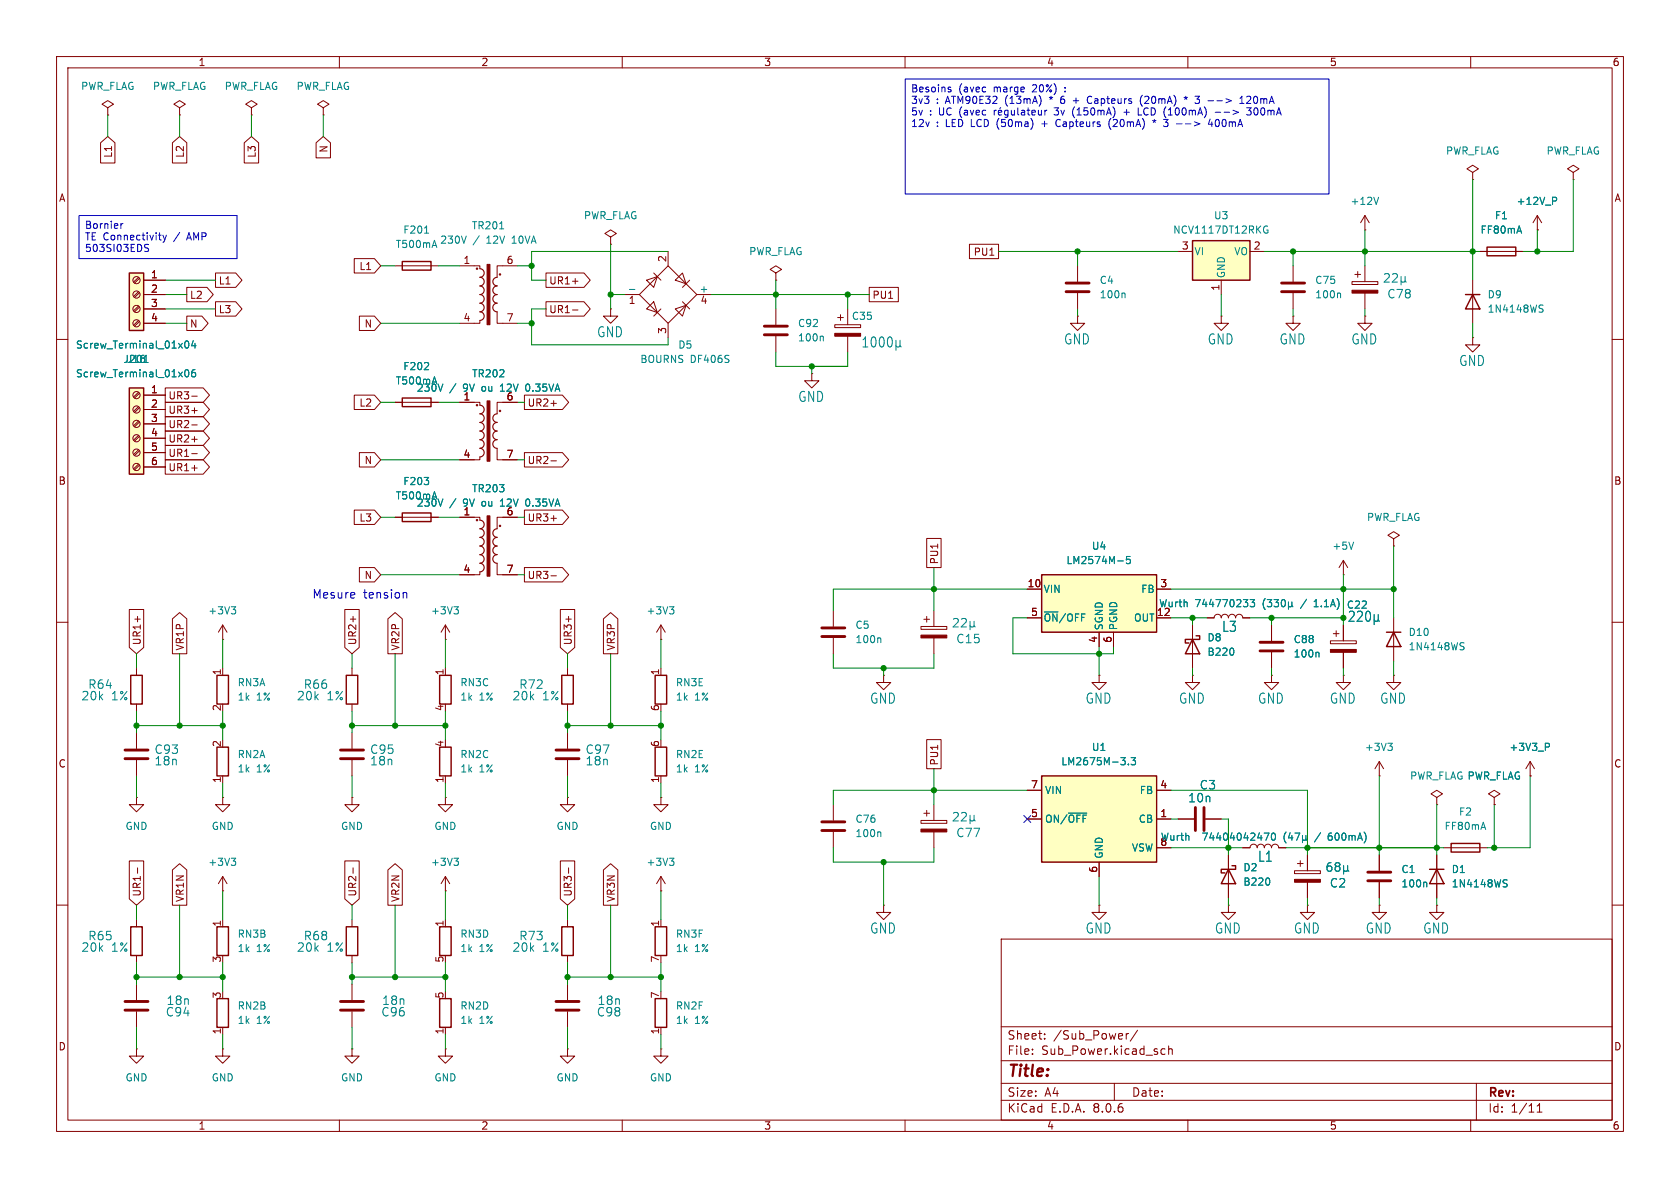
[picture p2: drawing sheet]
<svg xmlns="http://www.w3.org/2000/svg" width="297mm" height="210mm" viewBox="0 0 297 210" stroke-linecap="round" stroke-linejoin="round" font-family="sans-serif">
<g fill="none" stroke="#840000" stroke-width=".18">
<path d="M10 10h277v190h-277zM12 12h273v186h-273zM19 19.1l1.1-.7-1.1-.6-1 .6 1 .7v1.2M31.7 19.1l1.1-.7-1.1-.6-1 .6 1 .7v1.2M60 10v2M110 10v2M160 10v2M210 10v2M260 10v2M19 20.3h.1M31.7 20.3h.1M10 60h2"/>
<path d="M285 60h2M81.3 91.4h3.5v.5M87.9 99.6v2h3.5M91.4 91.4h-3.5v2.1M237.5 99.1l-.8 1.2M237.5 99.1v2.5M237.5 99.1l.8 1.2M246.4 95.3l-1-.7 1-.6 1 .6-1 .7v1.2M246.4 96.5h.1M10 110h2M78.7 113h.1M78.7 110.5l-.7 1.3"/>
<path d="M78.7 110.5v2.5M78.7 118.1v1.3M78.7 110.5l.8 1.3M84.8 101.1v.5h-3.5M116.8 113h.1M116.8 110.5l-.7 1.3M116.8 110.5v2.5M116.8 118.1v1.3M116.8 110.5l.8 1.3M210.8 110.5v7.6M224.8 110.5v2.8M224.8 115.3v2.8"/>
<path d="M237.5 101.6h.1M285 110h2M62.2 129.5v2.8M62.2 134.4v2.8M100.3 129.5v2.8M100.3 134.4v2.8M116.8 137.2v1.2M10 160h2M62.2 141v1.2h1.3l-1.3 1.3-1.2-1.3h1.2M62.2 141h.1M116.8 141v1.2h1.3l-1.3 1.3-1.2-1.3h1.2M116.8 141h.1"/>
<path d="M228.9 153.9h4.5v.5h-4.5zM229.4 152.7h1M229.9 152.1v1.1M231.1 151.1v2.8M231.1 156v2.8M243.8 151.1v2.8M243.8 156v2.8M255.3 149.9h7.6M285 160h2M177 166h108v32h-108zM243.8 160v1.3h1.3l-1.3 1.3-1.2-1.3h1.2M243.8 160h.1"/>
<path d="M254 160v1.3h1.3l-1.3 1.3-1.3-1.3h1.3M254 160h.1M60 198v2M110 198v2M160 198v2M177 194.5h108M177 191.5h108M177 187.5h108M177 181.5h108M182.5 186.3v.1M182.5 185.5v.1M184.7 183.6v.1"/>
<path d="M184.7 182.8v.1M197 191.5v3M199.1 182.7v1M199.5 182.7l-.3 .1-.1 .2M201.1 182.1l-1.3 2M205.3 186.3l.2 .1 .5-.1M206 185.5l-.5-.1-.2 .1M206.6 185.5l.2-.1 .4 .1v.9M206.6 184.9v1.5M210 198v2M260 198v2M261 191.5v6.5"/>
<path d="M271.7 196.6h.9M271.7 195.5l.5-.4v1.5"/>
<circle cx="84.3" cy="91.9" r=".13"/>
<circle cx="88.4" cy="93" r=".13"/>
</g>
<g fill="none" stroke="#008484" stroke-width=".18">
<path d="M88.5 89.5h.7M88.6 88.5l-.1 .1M93.1 88.3l-.2 .4 .2 .7M239.3 95.8l-.4 1.3M80.3 107.3h.7l-.4 .4M80.8 107.7l.2 .3v.3l-.2 .2M118.4 107.3h.7l-.4 .4M118.9 107.7l.2 .3v.3l-.2 .2M218 114.7l.1 .3-.1 .7M233 115.3l.2 .2v.6M235.3 152.5a.59 .59 0 0 0-.7 .7v.5l.1 .2 .5 .1 .2-.1 .1-.5-.2-.2-.4-.1-.3 .3M236.3 153.2l-.3-.3 .3-.4h.3l.3 .3-.3 .4"/>
<path d="M236.3 153.2l-.3 .2v.3l.3 .3h.3l.3-.3v-.3l-.3-.2M236.3 153.2h.3M237.5 153.8l.2 .2h.3l.2-.2M237.5 153v1.5M238.2 153.8l.3 .2M238.2 153v.8M252.1 155.9l.1 .2v.7"/>
</g>
<path d="M77.7 119.4h2.1v5.1h-2.1zM115.8 119.4h2.1v5.1h-2.1zM210.8 113l1.3 2.6h-2.6zM211.5 112.4h.6v.6h-2.6v.7h.7M115.8 132.1h2.1v5.1h-2.1zM256.5 149.1h5.1v1.5h-5.1z" fill="none" stroke="#840000" stroke-width=".25"/>
<path d="M84.8 98.1a.76 .76 0 0 1 .8 .7 .76 .76 0 0 1-.8 .8 .76 .76 0 0 1 .8 .7 .76 .76 0 0 1-.8 .8M84.8 91.9a.76 .76 0 0 1 .8 .8 .76 .76 0 0 1-.8 .8 .77 .77 0 0 1 .8 .7 .77 .77 0 0 1-.8 .8 .76 .76 0 0 1 .8 .8 .76 .76 0 0 1-.8 .7 .76 .76 0 0 1 .8 .8 .76 .76 0 0 1-.8 .7M87.9 93.5a.76 .76 0 0 0-.8 .7 .76 .76 0 0 0 .8 .8 .76 .76 0 0 0-.8 .8 .76 .76 0 0 0 .8 .7 .76 .76 0 0 0-.8 .8 .76 .76 0 0 0 .8 .7 .77 .77 0 0 0-.8 .8 .77 .77 0 0 0 .8 .8" fill="none" stroke="#840000" stroke-width=".2"/>
<g fill="#840000" stroke="#840000" stroke-width=".18">
<path d="M86.1 91.2h.5v10.7h-.5z"/>
<path d="M228.9 155.4h4.5v.6h-4.5z"/>
</g>
<path d="M222.8 115.1h4M222.8 113.5h4M60.2 134.1h4.1M60.2 132.6h4.1M98.3 134.1h4.1M98.3 132.6h4.1M241.8 155.7h4.1M241.8 154.2h4.1" fill="none" stroke="#840000" stroke-width=".51"/>
<path d="M22.9 68.6h2.5v15.2h-2.5z" fill="#ffffc2"/>
<g fill="none" stroke="#840000" stroke-width=".25">
<path d="M71.1 46.2h5.1v1.6h-5.1zM22.9 68.6h2.5v15.2h-2.5zM71.1 70.4h5.1v1.5h-5.1zM23.1 119.4h2v5.1h-2zM38.4 119.4h2v5.1h-2zM99.3 119.4h2v5.1h-2zM38.4 132.1h2v5.1h-2zM77.7 132.1h2.1v5.1h-2.1zM252.7 153.7h2.6M254 153.7l1.3 2.5h-2.6zM23.1 163.8h2v5.1h-2zM38.4 176.5h2v5.1h-2z"/>
<path d="M38.4 163.8h2v5.1h-2zM61.2 163.8h2v5.1h-2z"/>
</g>
<g fill="none" stroke="#840000" stroke-width=".18">
<path d="M44.4 19.1l1.1-.7-1.1-.6-1 .6 1 .7v1.2M57.1 19.1l1.1-.7-1.1-.6-1 .6 1 .7v1.2M44.4 20.3h.1M57.1 20.3h.1M241.3 38.1l-.8 1.3M241.3 38.1v2.5M241.3 38.1l.8 1.3M69.8 47h7.7M81.3 47h3.5v.5M84.8 56.6v.6h-3.5M87.9 55.1v2.1h3.5M91.4 47h-3.5v2"/>
<path d="M107.9 41.9l1.1-.6-1.1-.7-1 .7 1 .6v1.3M107.9 43.2h.1M107.9 54.6v1.3h1.3l-1.3 1.3-1.2-1.3h1.2M107.9 54.6h.1M110.5 52.1h2.5M114.3 49.5l1.9-.6-.6 1.9zM114.3 54.6l1.3-1.3 .6 1.9zM115.6 48.3l1.2 1.2M116.8 54.6l-1.2 1.3M118.1 47l5.1 5.1-5.1 5.1-5.1-5.1zM118.1 44.5v2.5M118.1 57.2v2.5"/>
<path d="M119.4 49.5l1.2-1.2 .7 1.9zM119.4 54.6l1.9-.6-.7 1.9zM120.6 53.3l1.3 1.3M121.9 49.5l-1.3 1.3M123.2 52.1h2.5M137.2 48.3l1-.7-1-.6-1.1 .6 1.1 .7v1.2M137.2 49.5h.1M137.2 54.6v2.8M137.2 59.4v2.8M190.5 47v2.8M190.5 51.8v2.8M228.6 55.9v1.3h1.3l-1.3 1.2-1.3-1.2h1.3"/>
<path d="M228.6 55.9h.1M228.6 47v2.8M228.6 51.8v2.8M239 49.8h4.6v.5h-4.6zM239.5 48.5h1M240 48v1M241.3 55.9v1.3h1.3l-1.3 1.2-1.3-1.2h1.3M241.3 55.9h.1M241.3 40.6h.1M241.3 47v2.8M241.3 51.8v2.8M260.3 59.7v1.3h1.3l-1.3 1.2-1.2-1.2h1.2"/>
<path d="M260.3 59.7h.1M24.5 79.5l-.9 .8M24.5 77l-.9 .8M24.5 74.4l-.9 .9M24.5 71.9l-.9 .8M24.5 69.3l-.9 .9M24.7 79.7l-.9 .8M24.7 77.1l-.9 .9M24.7 74.6l-.9 .8M24.7 72.1l-.9 .8M24.7 69.5l-.9 .9M25.4 69.9h3.8"/>
<path d="M25.4 72.4h3.8M25.4 74.9h3.8M25.4 77.5h3.8M69.8 71.1h7.7M81.3 71.1h3.5v.5M87.9 79.2v2.1h3.5M91.4 71.1h-3.5v2.1M24.5 82l-.9 .9M24.7 82.2l-.9 .9M25.4 80h3.8M25.4 82.6h3.8M84.8 80.8v.5h-3.5"/>
<path d="M24.1 118.1v1.3M39.4 113h.1M39.4 110.5v2.5M39.4 118.1v1.3M39.4 110.5l-.8 1.3M39.4 110.5l.7 1.3M100.3 118.1v1.3M24.1 124.5v1.2M24.1 129.5v2.8M24.1 134.4v2.8M39.4 137.2v1.2M78.7 137.2v1.2"/>
<path d="M100.3 124.5v1.2M243.8 137.2h.1M243.8 134.6l-.7 1.3M243.8 134.6v2.6M243.8 134.6l.8 1.3M270.5 137.2h.1M270.5 134.6l-.8 1.3M270.5 134.6v2.6M270.5 134.6l.8 1.3M24.1 141v1.2h1.3l-1.3 1.3-1.2-1.3h1.2M24.1 141h.1M39.4 141v1.2h1.2l-1.2 1.3-1.3-1.3h1.3"/>
<path d="M39.4 141h.1M39.4 157.5h.1M39.4 154.9v2.6M39.4 154.9l-.8 1.3M39.4 154.9l.7 1.3M78.7 141v1.2h1.3l-1.3 1.3-1.2-1.3h1.2M78.7 141h.1M100.3 141v1.2h1.3l-1.3 1.3-1.2-1.3h1.2M100.3 141h.1M208.3 144.8h2.8M213.1 144.8h2.8M219.7 149.9h1.3a.64 .64 0 0 1 .6-.7 .64 .64 0 0 1 .6 .7 .64 .64 0 0 1 .7-.7 .64 .64 0 0 1 .6 .7 .64 .64 0 0 1 .7-.7 .64 .64 0 0 1 .6 .7 .64 .64 0 0 1 .6-.7 .64 .64 0 0 1 .7 .7h1.2"/>
<path d="M254 141l-1-.7 1-.6 1 .6-1 .7v1.2M254 142.2h.1M254 151.1v7.7M264.2 141l1-.7-1-.6-1.1 .6 1.1 .7v1.2M264.2 142.2h.1M24.1 162.6v1.2M24.1 168.9v1.3M24.1 174v2.8M24.1 178.8v2.8M39.4 162.6v1.2M62.2 162.6v1.2M62.2 168.9v1.3"/>
<path d="M217.2 160v1.3h1.2l-1.2 1.3-1.3-1.3h1.3M217.2 160h.1M231.1 160v1.3h1.3l-1.3 1.3-1.2-1.3h1.2M231.1 160h.1M24.1 185.4v1.3h1.3l-1.3 1.3-1.2-1.3h1.2M24.1 185.4h.1M39.4 185.4v1.3h1.2l-1.2 1.3-1.3-1.3h1.3M39.4 185.4h.1M39.4 181.6v1.3M78.7 185.4v1.3h1.3l-1.3 1.3-1.2-1.3h1.2M78.7 185.4h.1"/>
<circle cx="84.3" cy="47.5" r=".13"/>
<circle cx="88.4" cy="48.5" r=".13"/>
<circle cx="24.1" cy="72.4" r=".63"/>
<circle cx="24.1" cy="77.5" r=".63"/>
<circle cx="24.1" cy="74.9" r=".63"/>
<circle cx="24.1" cy="69.8" r=".63"/>
<circle cx="84.3" cy="71.6" r=".13"/>
<circle cx="88.4" cy="72.6" r=".13"/>
<circle cx="24.1" cy="82.5" r=".63"/>
<circle cx="24.1" cy="80" r=".63"/>
</g>
<g fill="none" stroke="#008484" stroke-width=".18">
<path d="M243.7 34.9l-.4 1.2M75.1 41.2h.7M76.8 42.5l.4 1.3M88.3 40.5h.8M111.3 51.2h.9M145.4 59.4l.2 .2v.7M198.7 51.8l.2 .2v.6M236.8 51.8l.2 .2v.6M244.8 48.5l.5-.1 .2 .1 .1 .3-.9 1.1h.9M246.2 48.5l.6-.1 .2 .1v.3l-.9 1.1h.9M247.7 49.7l.2 .2h.3l.2-.2M247.7 48.9v1.5"/>
<path d="M248.4 49.7l.2 .2M248.4 48.9v.8M32.8 65.4l.2-.1a.68 .68 0 0 1 .4 .7 .68 .68 0 0 1-.4 .6 .84 .84 0 0 1-.2-1.2zM34.5 65.3l-.4 .1a.86 .86 0 0 0 0 1.2l.4-.1 .1-.4-.2-.3-.4 .1-.1 .2M75 65.3h.8M75.7 64.2v.4M76.8 66.6l.4 1.3M88.5 69.2h.7M88.6 68.2l-.1 .1M93.1 68l-.2 .4 .2 .6M40.9 107.3h.8l-.5 .4M41.4 107.7l.3 .3v.3l-.3 .2"/>
<path d="M245.4 131.4h.7l-.4 .5M245.9 131.9l.2 .2v.3l-.2 .3M273.2 131.4h.5l.2 .2-.1 .4-.6 .1M40.9 151.7h.8l-.5 .5M41.4 152.2l.3 .2v.3l-.3 .3M223.5 147.3h.8l-.5 1.2M224.9 147.3h.2a.68 .68 0 0 1 .4 .6 .68 .68 0 0 1-.4 .6 .84 .84 0 0 1-.2-1.2zM227.4 147.1a1.46 1.46 0 0 0 0 1.9M228.1 147.2l-.3 .9h.8M228.4 147.7v.8M228.9 147.3h.9l-.6 1.2M230.3 148.4l.1 .1h.3l.2-.1"/>
<path d="M230.3 147.7v1.3M230.9 148.4l.1 .1M230.9 147.7v.7M235.4 147.3h-.4a.86 .86 0 0 0 0 1.2l.5-.1v-.4l-.2-.3h-.3l-.2 .3M236.2 147.3h.1a.68 .68 0 0 1 .5 .6 .68 .68 0 0 1-.5 .6 .84 .84 0 0 1-.1-1.2zM237.3 147.4l.2-.1a.68 .68 0 0 1 .5 .6 .68 .68 0 0 1-.5 .6l-.2-.1-.1-.3zM238.5 147.7v.8M238.5 147.8l.4-.1 .1 .2M239 147.9l.2-.2h.3l.1 .8M239 147.9v.6M240 148.5l.4-1.2 .4 1.2M240.1 148.2h.6"/>
<path d="M241.1 147.1a1.46 1.46 0 0 1 0 1.9M266 156.1l.3 .1 .1 .3-.2 .3h-.3M266 155.5l.4 .1"/>
</g>
<path d="M135.1 59.2h4.1M135.1 57.7h4.1M188.5 51.6h4M188.5 50h4M226.6 51.6h4M226.6 50h4M22.1 134.1h4.1M22.1 132.6h4.1M211.3 142.7v4.1M212.9 142.7v4.1M22.1 177h4.1M22.1 178.6h4.1" fill="none" stroke="#840000" stroke-width=".51"/>
<path d="M84.8 47.5a.76 .76 0 0 1 .8 .8 .76 .76 0 0 1-.8 .7 .77 .77 0 0 1 .8 .8 .77 .77 0 0 1-.8 .8 .76 .76 0 0 1 .8 .7 .76 .76 0 0 1-.8 .8 .77 .77 0 0 1 .8 .7 .77 .77 0 0 1-.8 .8 .76 .76 0 0 1 .8 .8 .76 .76 0 0 1-.8 .7 .76 .76 0 0 1 .8 .8 .76 .76 0 0 1-.8 .7M87.9 50.5a.76 .76 0 0 0-.8 .8 .76 .76 0 0 0 .8 .8 .76 .76 0 0 0-.8 .7 .76 .76 0 0 0 .8 .8 .77 .77 0 0 0-.8 .8 .77 .77 0 0 0 .8 .7M87.9 49a.76 .76 0 0 0-.8 .8 .76 .76 0 0 0 .8 .7M84.8 71.6a.76 .76 0 0 1 .8 .8 .76 .76 0 0 1-.8 .7 .77 .77 0 0 1 .8 .8 .77 .77 0 0 1-.8 .8 .76 .76 0 0 1 .8 .7 .76 .76 0 0 1-.8 .8 .77 .77 0 0 1 .8 .8 .77 .77 0 0 1-.8 .7 .76 .76 0 0 1 .8 .8 .76 .76 0 0 1-.8 .7 .76 .76 0 0 1 .8 .8 .76 .76 0 0 1-.8 .8M87.9 77.7a.77 .77 0 0 0-.8 .8 .77 .77 0 0 0 .8 .8M87.9 74.7a.76 .76 0 0 0-.8 .7 .76 .76 0 0 0 .8 .8 .76 .76 0 0 0-.8 .8 .76 .76 0 0 0 .8 .7M87.9 73.2a.76 .76 0 0 0-.8 .7 .76 .76 0 0 0 .8 .8" fill="none" stroke="#840000" stroke-width=".2"/>
<g fill="#840000" stroke="#840000" stroke-width=".18">
<path d="M86.1 70.9h.5v10.6h-.5z"/>
<path d="M86.1 46.7h.5v10.7h-.5z"/>
<path d="M239 51.3h4.6v.5h-4.6z"/>
</g>
<path d="M210.8 42.5h10.2v7h-10.2z" fill="#ffffc2"/>
<path d="M210.8 42.5h10.2v7h-10.2zM262.9 43.7h5.1v1.5h-5.1z" fill="none" stroke="#840000" stroke-width=".25"/>
<path d="M260.3 30.5l1.1-.7-1.1-.6-1 .6 1 .7v1.3M260.3 31.8h.1M208.3 44.5h2.5M215.9 55.9v1.3h1.3l-1.3 1.2-1.3-1.2h1.3M215.9 55.9h.1M215.9 49.5v2.6M221 44.5h2.5M261.6 44.5h7.6" fill="none" stroke="#840000" stroke-width=".18"/>
<path d="M223.6 40h.5M223.9 40.7h.3v.4l-.3 .1h-.3" fill="none" stroke="#008484" stroke-width=".18"/>
<path d="M22.9 48.3h2.5v10.1h-2.5z" fill="#ffffc2"/>
<path d="M22.9 48.3h2.5v10.1h-2.5zM259.1 52.1h2.5M260.3 52.1l1.3 2.5h-2.5zM71.1 90.7h5.1v1.5h-5.1zM61.2 119.4h2v5.1h-2zM217.2 153.7l1.2 2.5h-2.5zM217.8 153h.6v.7h-2.5v.6h.6M77.7 176.5h2.1v5.1h-2.1zM77.7 163.8h2.1v5.1h-2.1zM99.3 163.8h2v5.1h-2zM115.8 163.8h2.1v5.1h-2.1zM115.8 176.5h2.1v5.1h-2.1z" fill="none" stroke="#840000" stroke-width=".25"/>
<g fill="none" stroke="#840000" stroke-width=".18">
<path d="M271.8 38.1l-.8 1.3M271.8 38.1v2.5M271.8 38.1l.7 1.3M278.1 30.5l1-.7-1-.6-1 .6 1 .7v1.3M278.1 31.8h.1M24.5 56.6l-.9 .9M24.5 54.1l-.9 .8M24.5 51.6l-.9 .8M24.5 49l-.9 .9M24.7 56.8l-.9 .9M24.7 54.3l-.9 .8M24.7 51.7l-.9 .9"/>
<path d="M24.7 49.2l-.9 .8M25.4 49.5h3.8M25.4 52.1h3.8M25.4 54.6h3.8M25.4 57.2h3.8M147.6 57.4h4.5v.5h-4.5zM148.1 56.1h1M148.6 55.6v1M149.9 54.6v2.8M149.9 59.4v2.8M190.5 55.9v1.3h1.3l-1.3 1.2-1.3-1.2h1.3M190.5 55.9h.1"/>
<path d="M260.3 49.5v7.7M271.8 40.6h.1M143.5 66v1.3h1.3l-1.3 1.3-1.3-1.3h1.3M143.5 66h.1M69.8 91.4h7.7M62.2 118.1v1.3M147.3 108v2.7M147.3 112.8v2.8M156.2 119.4v1.3h1.3l-1.3 1.2-1.3-1.2h1.3M156.2 119.4h.1M162.8 110.7h4.6v.6h-4.6zM163.3 109.5h1"/>
<path d="M163.8 109v1M165.1 108v2.7M165.1 112.8v2.8M62.2 124.5v1.2M78.7 157.5h.1M78.7 154.9v2.6M78.7 154.9l-.7 1.3M78.7 154.9l.8 1.3M116.8 157.5h.1M116.8 154.9l-.7 1.3M116.8 154.9v2.6M116.8 154.9l.8 1.3"/>
<path d="M147.3 142.2v2.8M147.3 147.1v2.8M162.8 145h4.6v.5h-4.6zM163.3 143.8h1M163.8 143.3v1M165.1 142.2v2.8M165.1 147.1v2.8M217.2 151.1v7.7M62.2 174v2.8M62.2 178.8v2.8M78.7 162.6v1.2M100.3 162.6v1.2"/>
<path d="M100.3 168.9v1.3M100.3 174v2.8M100.3 178.8v2.8M116.8 162.6v1.2M62.2 185.4v1.3h1.3l-1.3 1.3-1.2-1.3h1.2M62.2 185.4h.1M78.7 181.6v1.3M100.3 185.4v1.3h1.3l-1.3 1.3-1.2-1.3h1.2M100.3 185.4h.1M116.8 185.4v1.3h1.3l-1.3 1.3-1.2-1.3h1.2M116.8 185.4h.1M116.8 181.6v1.3"/>
<circle cx="24.1" cy="52.1" r=".63"/>
<circle cx="24.1" cy="49.5" r=".63"/>
<circle cx="24.1" cy="57.1" r=".63"/>
<circle cx="24.1" cy="54.6" r=".63"/>
</g>
<g fill="none" stroke="#008484" stroke-width=".18">
<path d="M274.5 34.9h.5l.2 .2-.1 .4h-.6M154.2 59.6h.3a1.23 1.23 0 0 1 0 1.7h-.1a1.32 1.32 0 0 1-.2-1.7zM155.7 59.6h.2a1.23 1.23 0 0 1 0 1.7h-.1a1.32 1.32 0 0 1-.1-1.7zM157.1 59.6h.3a1.23 1.23 0 0 1 0 1.7h-.2a1.32 1.32 0 0 1-.1-1.7zM272.3 54.5l.4 .1 .1 .3-.2 .3h-.3M272.3 53.9l.5 .1M25.5 64.1h.7M32.8 60.3h.2a.68 .68 0 0 1 .4 .6 .68 .68 0 0 1-.4 .6 .84 .84 0 0 1-.2-1.2zM34.2 60.2l-.3 .9h.8M34.5 60.7v.8M152.6 61.3h.8M152.6 60.1l.4-.5v1.7"/>
<path d="M158.4 61.1l.2 .2h.3l.2-.2M158.4 60.1v1.8M159.1 61.1l.2 .2M159.1 60.1v1M76.8 86.9l.4 1.3M155.5 112.8l.2 .1v.7M168.6 109.5l.5-.2 .2 .2 .1 .3-.9 1h.9M170 109.5l.6-.2 .2 .2v.3l-.9 1h.9M171.5 110.6l.2 .2h.3l.2-.2M171.5 109.8v1.5M172.2 110.6l.2 .2M172.2 109.8v.8"/>
<path d="M80.3 151.7h.7l-.4 .5M80.8 152.2l.2 .2v.3l-.2 .3M118.4 151.7h.7l-.4 .5M118.9 152.2l.2 .2v.3l-.2 .3M155.5 147.1l.2 .1v.7M168.6 143.8l.5-.2 .2 .2 .1 .2-.9 1.1h.9M170 143.8l.6-.2 .2 .2v.2l-.9 1.1h.9M171.5 144.1v1.5M171.5 144.9l.2 .2h.3l.2-.2M172.2 144.1v.8M172.2 144.9l.2 .2M224.4 155.3l.1 .4-.1 .7"/>
</g>
<path d="M145.3 112.5h4.1M145.3 111h4.1M145.3 146.8h4.1M145.3 145.3h4.1M60.2 177h4.1M60.2 178.6h4.1M98.3 177h4.1M98.3 178.6h4.1" fill="none" stroke="#840000" stroke-width=".51"/>
<g fill="#840000" stroke="#840000" stroke-width=".18">
<path d="M162.8 112.3h4.6v.5h-4.6z"/>
<path d="M147.6 58.9h4.5v.5h-4.5z"/>
<path d="M162.8 146.6h4.6v.5h-4.6z"/>
</g>
<path d="M184.1 137.2h20.4v15.2h-20.4z" fill="#ffffc2"/>
<path d="M245.1 111.8h2.5M246.4 111.8l1.2 2.5h-2.5zM184.1 137.2h20.4v15.2h-20.4z" fill="none" stroke="#840000" stroke-width=".25"/>
<g fill="none" stroke="#840000" stroke-width=".18">
<path d="M235.2 113.3h4.6v.5h-4.6zM235.7 112h1M236.2 111.5v1M237.5 119.4v1.3h1.3l-1.3 1.2-1.3-1.2h1.3M237.5 119.4h.1M237.5 110.5v2.8M237.5 115.3v2.8M246.4 119.4v1.3h1.2l-1.2 1.2-1.3-1.2h1.3M246.4 119.4h.1M246.4 109.2v7.6M181.6 139.7h2.5M204.5 139.7h2.5"/>
<path d="M181.6 144.8h2.5M194.3 152.4v2.5M204.5 144.8h2.5M204.5 149.9h2.5M156.2 160v1.3h1.3l-1.3 1.3-1.3-1.3h1.3M156.2 160h.1M194.3 160v1.3h1.3l-1.3 1.3-1.3-1.3h1.3M194.3 160h.1"/>
</g>
<path d="M239.4 108.4l-.1 .4-.8 1h.9M240.8 108.4v.4l-.9 1h.9M241.8 108h.1a1.23 1.23 0 0 1 0 1.8l-.3-.1-.1-.2v-1.1M242.9 109.6l.3 .2h.2l.3-.2M242.9 108.6v1.8M243.7 109.6l.2 .2M243.7 108.6v1M258.3 114.2l.4 .1 .1 .3-.2 .3h-.3M258.3 113.6l.5 .1M199.5 135.1v.1M200 133.9h.8l-.5 .5 .4 .1v.6l-.2 .1-.5-.1M188.9 143.7h3.2" fill="none" stroke="#008484" stroke-width=".18"/>
<path d="M235.2 114.8h4.6v.5h-4.6z" fill="#840000" stroke="#840000" stroke-width=".18"/>
<path d="M184.1 101.6h20.4v10.2h-20.4z" fill="#ffffc2"/>
<path d="M184.1 101.6h20.4v10.2h-20.4z" fill="none" stroke="#840000" stroke-width=".25"/>
<g fill="none" stroke="#840000" stroke-width=".18">
<path d="M17.8 25.2l1.2-1.1 1.3 1.1v3.6h-2.5zM30.5 25.2l1.2-1.1 1.3 1.1v3.6h-2.5zM43.2 25.2l1.2-1.1 1.3 1.1v3.6h-2.5zM55.9 25.2l1.2-1.1 1.3 1.1v2.7h-2.5zM25.4 49.5h3.8M25.4 52.1h3.8M25.4 54.6h3.8M25.4 57.2h3.8M33 55.9h2.7l1.1 1.3-1.1 1.2h-2.7zM33 50.8h3.6l1.1 1.3-1.1 1.2h-3.6zM38.1 48.3h3.6l1.1 1.2-1.1 1.3h-3.6zM38.1 53.3h3.6l1.1 1.3-1.1 1.3h-3.6z"/>
<path d="M62.6 45.7h3.6l1.1 1.3-1.1 1.3h-3.6zM63.5 55.9h2.7l1.1 1.3-1.1 1.2h-2.7zM96.5 53.3h6.7l1.1 1.3-1.1 1.3h-6.7zM96.5 48.3h6.7l1.1 1.2-1.1 1.3h-6.7zM101.2 54.8h1M101.2 49.7h1M153.7 50.8h5.1v2.5h-5.1zM171.4 43.2h5.1v2.5h-5.1zM261.6 44.5h1.3M268 44.5h1.2M271.8 40.6h.1M25.4 69.9h3.8"/>
<path d="M25.4 72.4h3.8M25.4 74.9h3.8M25.4 77.5h3.8M29.2 71.1h6.7l1.1 1.3-1.1 1.3h-6.7zM29.2 78.7h6.7l1.1 1.3-1.1 1.3h-6.7zM29.2 76.2h6.7l1.1 1.3-1.1 1.2h-6.7zM29.2 73.7h6.7l1.1 1.2-1.1 1.3h-6.7zM29.2 68.6h6.7l1.1 1.3-1.1 1.2h-6.7zM33.9 72.6h1M33.9 77.7h1M33.9 75.1h1M33.9 70h1"/>
<path d="M62.6 69.8h3.6l1.1 1.3-1.1 1.3h-3.6zM69.8 71.1h1.3M76.2 71.1h1.3M81.3 71.1h2.5M88.9 71.1h2.5M92.7 69.8h6.7l1.1 1.3-1.1 1.3h-6.7zM97.4 71.3h1M25.4 80h3.8M25.4 82.6h3.8M29.2 81.3h6.7l1.1 1.3-1.1 1.2h-6.7zM33.9 80.2h1M33.9 82.7h1"/>
<path d="M62.6 90.2h3.6l1.1 1.2-1.1 1.3h-3.6zM63.5 80h2.7l1.1 1.3-1.1 1.3h-2.7zM69.8 91.4h1.3M76.2 91.4h1.3M81.3 91.4h2.5M81.3 81.3h2.5M88.9 91.4h2.5M88.9 81.3h2.5M92.7 90.2h6.7l1.1 1.2-1.1 1.3h-6.7zM92.7 80h6.7l1.1 1.3-1.1 1.3h-6.7zM97.4 91.6h1M97.4 81.5h1"/>
<path d="M163.8 95.2h2.6v5.1h-2.6zM22.9 107.7h2.5v6.8l-1.3 1.1-1.2-1.1zM24.3 109v.9M30.5 109.4l1.2-1.1 1.3 1.1v6.2h-2.5zM61 107.7h2.5v6.8l-1.3 1.1-1.2-1.1zM62.4 109v.9M63.5 100.3h2.7l1.1 1.3-1.1 1.3h-2.7zM68.6 109.4l1.2-1.1 1.3 1.1v6.2h-2.5zM81.3 101.6h2.5M88.9 101.6h2.5M92.7 100.3h6.7l1.1 1.3-1.1 1.3h-6.7zM97.4 101.8h1"/>
<path d="M99.1 107.7h2.5v6.8l-1.3 1.1-1.2-1.1zM100.5 109v.9M106.7 109.4l1.2-1.1 1.3 1.1v6.2h-2.5zM181.6 104.1h2.5M181.6 109.2h2.5M194.3 119.4v1.3h1.3l-1.3 1.2-1.3-1.2h1.3M194.3 119.4h.1M194.3 111.8v2.5M196.8 111.8v2.5M204.5 104.1h2.5M204.5 109.2h2.5M210.8 119.4v1.3h1.3l-1.3 1.2-1.3-1.2h1.3"/>
<path d="M210.8 119.4h.1M210.8 110.5v2.5M210.8 115.6v2.5M213.4 109.2h1.2a.64 .64 0 0 1 .7-.6 .64 .64 0 0 1 .6 .6 .64 .64 0 0 1 .6-.6 .64 .64 0 0 1 .7 .6 .64 .64 0 0 1 .6-.6 .64 .64 0 0 1 .6 .6 .64 .64 0 0 1 .7-.6 .64 .64 0 0 1 .6 .6h1.3M224.8 119.4v1.3h1.3l-1.3 1.2-1.3-1.2h1.3M224.8 119.4h.1M224.8 110.5v2.8M224.8 115.3v2.8M237.5 110.5v2.8M237.5 115.3v2.8M163.8 130.7h2.6v5.2h-2.6zM181.6 139.7h2.5"/>
<path d="M204.5 139.7h2.5M270.5 137.2h.1M22.9 152.2h2.5v6.7l-1.3 1.1-1.2-1.1zM24.3 153.4v1M30.5 153.8l1.2-1.1 1.3 1.1v6.2h-2.5zM61 152.2h2.5v6.7l-1.3 1.1-1.2-1.1zM62.4 153.4v1M68.6 153.8l1.2-1.1 1.3 1.1v6.2h-2.5zM99.1 152.2h2.5v6.7l-1.3 1.1-1.2-1.1zM100.5 153.4v1M106.7 153.8l1.2-1.1 1.3 1.1v6.2h-2.5zM181.6 144.8h2.5"/>
<path d="M194.3 152.4v2.5M204.5 144.8h2.5M204.5 149.9h2.5M208.3 144.8h2.8M213.1 144.8h2.8M217.2 151.1v2.6M217.2 156.2v2.6M219.7 149.9h1.3M226.1 149.9h1.2M231.1 151.1v2.8M231.1 156v2.8M243.8 151.1v2.8"/>
<path d="M243.8 156v2.8M254 151.1v2.6M254 156.2v2.6M264.2 142.2h.1"/>
</g>
<g fill="none" stroke="#008484" stroke-width=".18">
<path d="M274.5 34.9h.5l.2 .2-.1 .4h-.6M25.5 64.1h.7M32.8 65.4l.2-.1a.68 .68 0 0 1 .4 .7 .68 .68 0 0 1-.4 .6 .84 .84 0 0 1-.2-1.2zM32.8 60.3h.2a.68 .68 0 0 1 .4 .6 .68 .68 0 0 1-.4 .6 .84 .84 0 0 1-.2-1.2zM34.2 60.2l-.3 .9h.8M34.5 65.3l-.4 .1a.86 .86 0 0 0 0 1.2l.4-.1 .1-.4-.2-.3-.4 .1-.1 .2M34.5 60.7v.8M75 65.3h.8M75.7 64.2v.4M76.8 66.6l.4 1.3M88.5 69.2h.7M88.6 68.2l-.1 .1"/>
<path d="M93.1 68l-.2 .4 .2 .6M76.8 86.9l.4 1.3M88.5 89.5h.7M88.6 88.5l-.1 .1M93.1 88.3l-.2 .4 .2 .7M197.6 99.2h1M199.8 98.4h-.6l-.1 .6 .2-.1h.4l.1 .2v.4l-.2 .1-.5-.1M218 114.7l.1 .3-.1 .7M221 106h.8l-.4 .5 .3 .1v.5l-.1 .2-.6-.2M223.7 105.8a1.46 1.46 0 0 0 0 1.9M224 106h.8l-.4 .5 .4 .1v.5l-.2 .2-.6-.2M225.2 106h.8l-.4 .5 .4 .1v.5l-.2 .2-.6-.2"/>
<path d="M226.7 106h.1a.68 .68 0 0 1 .5 .6 .68 .68 0 0 1-.5 .7 .84 .84 0 0 1-.1-1.3zM227.8 107.1l.2 .2h.2l.2-.2M227.8 106.4v1.3M228.4 107.1l.2 .2M228.4 106.4v.7M232.3 107.3h.7M232.3 106.4l.4-.4v1.3M233 115.3l.2 .2v.6M233.6 107.1v.2M234.1 107.3h.8M234.1 106.4l.4-.4v1.3M235.2 107.3l.4-1.3 .5 1.3"/>
<path d="M235.3 106.9h.6M236.4 105.8a1.46 1.46 0 0 1 0 1.9M239.4 108.4l-.1 .4-.8 1h.9M240.8 108.4v.4l-.9 1h.9M241.8 108h.1a1.23 1.23 0 0 1 0 1.8l-.3-.1-.1-.2v-1.1M242.9 109.6l.3 .2h.2l.3-.2M242.9 108.6v1.8M243.7 109.6l.2 .2M243.7 108.6v1M199.5 135.1v.1M200 133.9h.8l-.5 .5 .4 .1v.6l-.2 .1-.5-.1M273.2 131.4h.5l.2 .2-.1 .4-.6 .1"/>
<path d="M188.9 143.7h3.2M223.5 147.3h.8l-.5 1.2M224.4 155.3l.1 .4-.1 .7M224.9 147.3h.2a.68 .68 0 0 1 .4 .6 .68 .68 0 0 1-.4 .6 .84 .84 0 0 1-.2-1.2zM227.4 147.1a1.46 1.46 0 0 0 0 1.9M228.1 147.2l-.3 .9h.8M228.4 147.7v.8M228.9 147.3h.9l-.6 1.2M230.3 148.4l.1 .1h.3l.2-.1M230.3 147.7v1.3M230.9 148.4l.1 .1M230.9 147.7v.7"/>
<path d="M235.3 152.5a.59 .59 0 0 0-.7 .7v.5l.1 .2 .5 .1 .2-.1 .1-.5-.2-.2-.4-.1-.3 .3M235.4 147.3h-.4a.86 .86 0 0 0 0 1.2l.5-.1v-.4l-.2-.3h-.3l-.2 .3M236.2 147.3h.1a.68 .68 0 0 1 .5 .6 .68 .68 0 0 1-.5 .6 .84 .84 0 0 1-.1-1.2zM236.3 153.2l-.3-.3 .3-.4h.3l.3 .3-.3 .4M236.3 153.2l-.3 .2v.3l.3 .3h.3l.3-.3v-.3l-.3-.2M236.3 153.2h.3M237.3 147.4l.2-.1a.68 .68 0 0 1 .5 .6 .68 .68 0 0 1-.5 .6l-.2-.1-.1-.3zM237.5 153.8l.2 .2h.3l.2-.2M237.5 153v1.5M238.2 153.8l.3 .2M238.2 153v.8M238.5 147.7v.8"/>
<path d="M238.5 147.8l.4-.1 .1 .2M239 147.9l.2-.2h.3l.1 .8M239 147.9v.6M240 148.5l.4-1.2 .4 1.2M240.1 148.2h.6M241.1 147.1a1.46 1.46 0 0 1 0 1.9M252.1 155.9l.1 .2v.7M266 156.1l.3 .1 .1 .3-.2 .3h-.3M266 155.5l.4 .1"/>
</g>
<g fill="none" stroke="#0000c2" stroke-width=".18">
<path d="M160 14h74.9v20.3h-74.9zM167.8 15.8l.3 .1v.2l-.1 .1h-.3M167.8 15.4l.3 .1M175.8 19.5v.8M176.1 19.5l-.3 .2M176.5 19.9l.6-.1-.1-.3h-.3l-.2 .2 .1 .6h.4M176.9 19l-.2 .2M177.6 19.6v.6l.2 .1h.4M178.2 19.5v1l-.3 .3-.3-.1M178.8 19.5l.1 .8h.3l.1-.1M179.3 19.5v.8M179.9 19.1v1.1l.2 .1"/>
<path d="M181.2 19.8l-.5 .1-.2 .1 .2 .3h.5M181.2 19.7v.6M181.8 19.1v1.1l.3 .1M182.4 19.7l.1 .6h.5M183 19.7v.1l-.6 .1M183.6 19.5v.8h.3l.2-.1M184.1 19.5v.8M184.7 19.5v.8M185.1 19.5l-.4 .2M186.4 19.1h.7M187.7 17.1a.99 .99 0 0 0-.1 1.1l.1 .1M187.7 17.5l-.2 .2"/>
<path d="M188.3 16.1v.1M188.3 15.5v.1M189.7 17.8h1M190 18.9a1.46 1.46 0 0 0 0 1.9M190.6 19.2l-.2 .2M190.8 19.1v1.2M192.3 19.1h-.6l-.1 .6 .2-.2 .4 .1 .1 .2v.4l-.2 .1-.5-.1M192.8 17a.64 .64 0 0 0-.6 .7 .64 .64 0 0 0 .6 .6M192.8 19.5l.1 .6 .2 .2 .3-.1 .1-.7M194.1 19.5v.8M194.6 19.7v.6M195.2 19.7v.6"/>
<path d="M195.7 20h.6M197.1 19.4v.9l-.3 .5M198.7 19.9h1M201.2 19.1v1.2h.6M202 16.8a1.46 1.46 0 0 0 0 2M209.3 17.2l.3 .1M209.6 17v.3M209.6 17.3l-.1 .3M209.6 17.3l.2 .3M209.9 17.2l-.3 .1M214.8 19.9h1M219.2 18.3h.7"/>
<path d="M219.2 17.4l.4-.4v1.3M220.4 19.1h.8l-.4 .4 .3 .2v.5l-.2 .1-.5-.1M220.9 17l-.5 .1M221.1 17.6l-.8 .7h.8M221.7 19.3v.6l.2 .4M14 38.1h27.9v7.6h-27.9zM21.4 39.5v.9M21.7 39.5l-.3 .3M184.2 21.9h.9M186.4 20.2l.1 .1M186.8 21.3l-.1 .4v.4l.4 .3M190.4 20.3h.7"/>
<path d="M195.6 20.3l.4-1.2 .5 1.2M196.4 20.9a1.46 1.46 0 0 0 0 2M206.4 21.7l.1 .4-.3 .3M208 21.9h1M213.9 21l-.3 1h.8M214.2 21.5v.9M215 21.2l-.2 .4 .2 .7M25.8 43.8l.4 .1 .1 .3-.3 .3-.5-.1M28 41.6h.5M28.4 42.4h.1M28.8 41.6l.3 .8M29.1 42.4l-.3 .4"/>
<path d="M29.4 41.6l-.3 .8M71.5 104.7l.3 .1 .1 .1v.8"/>
</g>
<g fill="none" stroke="#008400" stroke-width=".18">
<path d="M19 20.3v3.8M31.7 20.3v3.8M44.4 20.3v3.8M57.1 20.3v3.8M260.3 31.8v17.7M278.1 31.8v12.7h-8.9M29.2 57.2h3.8M29.2 52.1h3.8M29.2 49.5h8.9M29.2 54.6h8.9M67.3 57.2h14M67.3 47h2.5"/>
<path d="M77.5 47h3.8M91.4 57.2h2.6M91.4 47h2.6M96.5 54.6h-2.5v6.4h24.1v-1.3M107.9 52.1h2.6M107.9 43.2v11.4M118.1 44.5h-24.1v5h2.5M125.7 52.1h28M137.2 49.5v5.1M149.9 52.1v2.5M176.5 44.5h31.8M190.5 44.5v2.5"/>
<path d="M190.5 54.6v1.3M215.9 52.1v3.8M223.5 44.5h38.1M228.6 44.5v2.5M228.6 54.6v1.3M241.3 40.6v6.4M241.3 54.6v1.3M260.3 57.2v2.5M271.8 40.6v3.9M67.3 71.1h2.5M77.5 71.1h3.8M91.4 71.1h1.3"/>
<path d="M137.2 62.2v2.6h12.7v-2.6M143.5 64.8v1.2M67.3 91.4h2.5M67.3 81.3h14M77.5 91.4h3.8M91.4 91.4h1.3M91.4 81.3h1.3M246.4 96.5v12.7M24.1 115.6v2.5M31.7 115.6v12.7M39.4 113v5.1M62.2 115.6v2.5"/>
<path d="M67.3 101.6h14M69.8 115.6v12.7M78.7 113v5.1M91.4 101.6h1.3M100.3 115.6v2.5M107.9 115.6v12.7M116.8 113v5.1M147.3 115.6v2.5h17.8v-2.5M156.2 118.1v1.3M165.1 100.3v7.7M181.6 104.1h-34.3v3.9M181.6 109.2h-2.5v6.4h17.7v-1.3"/>
<path d="M194.3 114.3v5.1M207 109.2h6.4M207 104.1h39.4M210.8 109.2v1.3M210.8 118.1v1.3M221 109.2h16.5M224.8 109.2v1.3M224.8 118.1v1.3M237.5 101.6v8.9M237.5 118.1v1.3M246.4 116.8v2.6M24.1 128.3h15.3"/>
<path d="M24.1 125.7v3.8M24.1 137.2v3.8M39.4 125.7v5.1M39.4 138.4v2.6M62.2 125.7v3.8M62.2 137.2v3.8M62.2 128.3h16.5M78.7 125.7v5.1M78.7 138.4v2.6M100.3 125.7v3.8M100.3 137.2v3.8M100.3 128.3h16.5"/>
<path d="M116.8 125.7v5.1M116.8 138.4v2.6M165.1 135.9v6.3M181.6 139.7h-34.3v2.5M207 139.7h24.1v11.4M243.8 137.2v13.9M270.5 137.2v12.7h-7.6M39.4 157.5v5.1M78.7 157.5v5.1M116.8 157.5v5.1M147.3 149.9v2.5h17.8v-2.5M156.2 152.4v7.6"/>
<path d="M194.3 154.9v5.1M207 144.8h1.3M207 149.9h12.7M215.9 144.8h1.3v6.3M217.2 158.8v1.2M227.3 149.9h28M231.1 158.8v1.2M243.8 158.8v1.2M254 142.2v8.9M254 158.8v1.2M264.2 142.2v7.7M24.1 172.7h15.3"/>
<path d="M24.1 160v2.6M24.1 170.2v3.8M31.7 160v12.7M39.4 170.2v5.1M62.2 160v2.6M62.2 170.2v3.8M62.2 172.7h16.5M69.8 160v12.7M78.7 170.2v5.1M100.3 172.7h16.5M100.3 160v2.6M100.3 170.2v3.8"/>
<path d="M107.9 160v12.7M116.8 170.2v5.1M24.1 181.6v3.8M39.4 182.9v2.5M62.2 181.6v3.8M78.7 182.9v2.5M100.3 181.6v3.8M116.8 182.9v2.5"/>
</g>
<path d="M181 144.2l1.2 1.2M182.2 144.2l-1.2 1.2" fill="none" stroke="#000084" stroke-width=".18"/>
<g fill="#008400" stroke="#008400" stroke-width=".18">
<circle cx="156.2" cy="152.4" r=".46"/>
<circle cx="116.8" cy="172.7" r=".46"/>
<circle cx="156.2" cy="118.1" r=".46"/>
<circle cx="165.1" cy="139.7" r=".46"/>
<circle cx="107.9" cy="128.3" r=".46"/>
<circle cx="116.8" cy="128.3" r=".46"/>
<circle cx="62.2" cy="128.3" r=".46"/>
<circle cx="31.7" cy="128.3" r=".46"/>
<circle cx="24.1" cy="128.3" r=".46"/>
<circle cx="39.4" cy="128.3" r=".46"/>
<circle cx="24.1" cy="172.7" r=".46"/>
<circle cx="31.7" cy="172.7" r=".46"/>
<circle cx="39.4" cy="172.7" r=".46"/>
<circle cx="62.2" cy="172.7" r=".46"/>
<circle cx="78.7" cy="128.3" r=".46"/>
<circle cx="69.8" cy="128.3" r=".46"/>
<circle cx="100.3" cy="128.3" r=".46"/>
<circle cx="94" cy="57.2" r=".46"/>
<circle cx="107.9" cy="52.1" r=".46"/>
<circle cx="94" cy="47" r=".46"/>
<circle cx="107.9" cy="172.7" r=".46"/>
<circle cx="100.3" cy="172.7" r=".46"/>
<circle cx="78.7" cy="172.7" r=".46"/>
<circle cx="69.8" cy="172.7" r=".46"/>
<circle cx="165.1" cy="104.1" r=".46"/>
<circle cx="143.5" cy="64.8" r=".46"/>
<circle cx="149.9" cy="52.1" r=".46"/>
<circle cx="137.2" cy="52.1" r=".46"/>
<circle cx="237.5" cy="109.2" r=".46"/>
<circle cx="194.3" cy="115.6" r=".46"/>
<circle cx="237.5" cy="104.1" r=".46"/>
<circle cx="210.8" cy="109.2" r=".46"/>
<circle cx="224.8" cy="109.2" r=".46"/>
<circle cx="246.4" cy="104.1" r=".46"/>
<circle cx="231.1" cy="149.9" r=".46"/>
<circle cx="254" cy="149.9" r=".46"/>
<circle cx="243.8" cy="149.9" r=".46"/>
<circle cx="264.2" cy="149.9" r=".46"/>
<circle cx="217.2" cy="149.9" r=".46"/>
<circle cx="241.3" cy="44.5" r=".46"/>
<circle cx="190.5" cy="44.5" r=".46"/>
<circle cx="260.3" cy="44.5" r=".46"/>
<circle cx="271.8" cy="44.5" r=".46"/>
<circle cx="228.6" cy="44.5" r=".46"/>
</g>
<text font-size="2.8" fill="#840000" x="178" y="190.9">Title:</text>
<g font-size="2.5" fill="#008484">
<text x="105.5" y="59.8">GND</text>
<text x="188" y="61.1">GND</text>
<text x="213.4" y="61.1">GND</text>
<text x="226.1" y="61.1">GND</text>
<text x="238.8" y="61.1">GND</text>
<text x="257.9" y="64.9">GND</text>
<text x="141" y="71.3">GND</text>
<text x="216" y="111.9">L3</text>
<text x="153.7" y="124.6">GND</text>
<text x="191.8" y="124.6">GND</text>
<text x="208.3" y="124.6">GND</text>
<text x="222.3" y="124.6">GND</text>
<text x="235" y="124.6">GND</text>
<text x="243.9" y="124.6">GND</text>
<text x="222.3" y="152.5">L1</text>
<text x="153.7" y="165.2">GND</text>
<text x="191.8" y="165.2">GND</text>
<text x="214.7" y="165.2">GND</text>
<text x="228.7" y="165.2">GND</text>
<text x="241.4" y="165.2">GND</text>
<text x="251.5" y="165.2">GND</text>
</g>
<g font-size="2.1" fill="#008484">
<text x="245.2" y="53">C78</text>
<text x="169" y="113.9">C15</text>
<text x="14.3" y="124">20k</text>
<text x="15.5" y="122">R64</text>
<text x="19.7" y="124">1%</text>
<text x="52.4" y="124">20k</text>
<text x="53.6" y="122">R66</text>
<text x="57.8" y="124">1%</text>
<text x="90.5" y="124">20k</text>
<text x="91.7" y="122">R72</text>
<text x="95.9" y="124">1%</text>
<text x="27.2" y="133.5">C93</text>
<text x="27.2" y="135.5">18n</text>
<text x="65.3" y="133.5">C95</text>
<text x="65.3" y="135.5">18n</text>
<text x="103.4" y="133.5">C97</text>
<text x="103.4" y="135.5">18n</text>
<text x="210" y="142">10n</text>
<text x="212" y="139.8">C3</text>
<text x="169" y="148.2">C77</text>
<text x="235" y="157.1">C2</text>
<text x="15.5" y="166.4">R65</text>
<text x="53.6" y="166.4">R68</text>
<text x="91.7" y="166.4">R73</text>
<text x="14.3" y="168.5">20k</text>
<text x="19.7" y="168.5">1%</text>
<text x="52.4" y="168.5">20k</text>
<text x="57.8" y="168.5">1%</text>
<text x="90.5" y="168.5">20k</text>
<text x="95.9" y="168.5">1%</text>
<text x="29.2" y="179.9">C94</text>
<text x="29.4" y="177.9">18n</text>
<text x="67.3" y="179.9">C96</text>
<text x="67.5" y="177.9">18n</text>
<text x="105.4" y="179.9">C98</text>
<text x="105.6" y="177.9">18n</text>
</g>
<g font-size="2.1" fill="#0000c2">
<text x="55.1" y="105.9">Mesure</text>
<text x="64.2" y="105.9">tension</text>
</g>
<g font-size="2.1" fill="#840000">
<text x="178" y="184">Sheet:</text>
<text x="186.2" y="184">/Sub_Power/</text>
<text x="178" y="186.7">File:</text>
<text x="184.1" y="186.7">Sub_Power.kicad_sch</text>
<text x="178" y="196.9">KiCad</text>
<text x="178" y="194.1">Size:</text>
<text x="184.7" y="194.1">A4</text>
<text x="185.7" y="196.9">E.D.A.</text>
<text x="193.3" y="196.9">8.0.6</text>
<text x="200" y="194.1">Date:</text>
<text x="263" y="194.3">Rev:</text>
<text x="263" y="196.9">Id:</text>
<text x="267.1" y="196.9">1/11</text>
</g>
<g font-size="1.8" fill="#840000">
<text x="35" y="11.9">1</text>
<text x="85" y="11.9">2</text>
<text x="135" y="11.9">3</text>
<text x="185" y="11.9">4</text>
<text x="235" y="11.9">5</text>
<text x="285" y="11.9">6</text>
<text x="20" y="28" transform="rotate(-90 20 28)">L1</text>
<text x="32.7" y="28" transform="rotate(-90 32.7 28)">L2</text>
<text x="45.4" y="28" transform="rotate(-90 45.4 28)">L3</text>
<text x="58.1" y="27.1" transform="rotate(-90 58.1 27.1)">N</text>
<text x="10.3" y="35.9">A</text>
<text x="285.3" y="35.9">A</text>
<text x="63.4" y="47.9">L1</text>
<text x="81.8" y="46.7">1</text>
<text x="89.5" y="46.7">6</text>
<text x="117.9" y="46.4" transform="rotate(-90 117.9 46.4)">2</text>
<text x="172" y="45.4">PU1</text>
<text x="208.8" y="44.2">3</text>
<text x="221.5" y="44.2">2</text>
<text x="26.6" y="49.3">1</text>
<text x="26.6" y="51.8">2</text>
<text x="33.5" y="53">L2</text>
<text x="38.6" y="50.5">L1</text>
<text x="97" y="50.5">UR1+</text>
<text x="154.1" y="53">PU1</text>
<text x="215.6" y="51.5" transform="rotate(-90 215.6 51.5)">1</text>
<text x="26.6" y="54.4">3</text>
<text x="26.6" y="56.9">4</text>
<text x="33.5" y="58.1">N</text>
<text x="38.6" y="55.6">L3</text>
<text x="64.3" y="58.1">N</text>
<text x="81.8" y="56.9">4</text>
<text x="89.5" y="56.9">7</text>
<text x="97" y="55.6">UR1-</text>
<text x="111.1" y="54.1">1</text>
<text x="117.9" y="59.1" transform="rotate(-90 117.9 59.1)">3</text>
<text x="123.8" y="54.1">4</text>
<text x="26.6" y="69.6">1</text>
<text x="29.7" y="70.8">UR3-</text>
<text x="81.8" y="70.9">1</text>
<text x="89.5" y="70.9">6</text>
<text x="26.6" y="72.1">2</text>
<text x="26.6" y="74.7">3</text>
<text x="26.6" y="77.2">4</text>
<text x="29.7" y="73.3">UR3+</text>
<text x="29.7" y="75.9">UR2-</text>
<text x="63.4" y="72.1">L2</text>
<text x="93.2" y="72.1">UR2+</text>
<text x="26.6" y="79.8">5</text>
<text x="26.6" y="82.3">6</text>
<text x="29.7" y="81">UR1-</text>
<text x="29.7" y="78.4">UR2+</text>
<text x="29.7" y="83.5">UR1+</text>
<text x="64.3" y="82.2">N</text>
<text x="81.8" y="81">4</text>
<text x="89.5" y="81">7</text>
<text x="93.2" y="82.2">UR2-</text>
<text x="10.3" y="85.9">B</text>
<text x="285.3" y="85.9">B</text>
<text x="63.4" y="92.4">L3</text>
<text x="81.8" y="91.2">1</text>
<text x="89.5" y="91.2">6</text>
<text x="93.2" y="92.4">UR3+</text>
<text x="81.8" y="101.3">4</text>
<text x="89.5" y="101.3">7</text>
<text x="166.1" y="99.9" transform="rotate(-90 166.1 99.9)">PU1</text>
<text x="64.3" y="102.6">N</text>
<text x="93.2" y="102.6">UR3-</text>
<text x="181.6" y="103.9">10</text>
<text x="205" y="103.9">3</text>
<text x="182.2" y="109">5</text>
<text x="194.1" y="113.7" transform="rotate(-90 194.1 113.7)">4</text>
<text x="196.6" y="113.7" transform="rotate(-90 196.6 113.7)">6</text>
<text x="25.1" y="114.1" transform="rotate(-90 25.1 114.1)">UR1+</text>
<text x="32.7" y="115.1" transform="rotate(-90 32.7 115.1)">VR1P</text>
<text x="39.1" y="119.5" transform="rotate(-90 39.1 119.5)">1</text>
<text x="63.2" y="114.1" transform="rotate(-90 63.2 114.1)">UR2+</text>
<text x="70.8" y="115.1" transform="rotate(-90 70.8 115.1)">VR2P</text>
<text x="78.5" y="119.5" transform="rotate(-90 78.5 119.5)">1</text>
<text x="101.3" y="114.1" transform="rotate(-90 101.3 114.1)">UR3+</text>
<text x="108.9" y="115.1" transform="rotate(-90 108.9 115.1)">VR3P</text>
<text x="116.6" y="119.5" transform="rotate(-90 116.6 119.5)">1</text>
<text x="39.1" y="125.8" transform="rotate(-90 39.1 125.8)">2</text>
<text x="78.5" y="125.8" transform="rotate(-90 78.5 125.8)">4</text>
<text x="116.6" y="125.8" transform="rotate(-90 116.6 125.8)">6</text>
<text x="10.3" y="135.9">C</text>
<text x="39.1" y="132.2" transform="rotate(-90 39.1 132.2)">2</text>
<text x="78.5" y="132.2" transform="rotate(-90 78.5 132.2)">4</text>
<text x="116.6" y="132.2" transform="rotate(-90 116.6 132.2)">6</text>
<text x="166.1" y="135.4" transform="rotate(-90 166.1 135.4)">PU1</text>
<text x="285.3" y="135.9">C</text>
<text x="39.1" y="138.5" transform="rotate(-90 39.1 138.5)">1</text>
<text x="78.5" y="138.5" transform="rotate(-90 78.5 138.5)">1</text>
<text x="116.6" y="138.5" transform="rotate(-90 116.6 138.5)">1</text>
<text x="182.2" y="139.4">7</text>
<text x="205" y="139.4">4</text>
<text x="182.2" y="144.5">5</text>
<text x="205" y="144.5">1</text>
<text x="205" y="149.6">8</text>
<text x="194.1" y="154.4" transform="rotate(-90 194.1 154.4)">6</text>
<text x="25.1" y="158.6" transform="rotate(-90 25.1 158.6)">UR1-</text>
<text x="32.7" y="159.5" transform="rotate(-90 32.7 159.5)">VR1N</text>
<text x="63.2" y="158.6" transform="rotate(-90 63.2 158.6)">UR2-</text>
<text x="70.8" y="159.5" transform="rotate(-90 70.8 159.5)">VR2N</text>
<text x="101.3" y="158.6" transform="rotate(-90 101.3 158.6)">UR3-</text>
<text x="108.9" y="159.5" transform="rotate(-90 108.9 159.5)">VR3N</text>
<text x="39.1" y="163.9" transform="rotate(-90 39.1 163.9)">1</text>
<text x="78.5" y="163.9" transform="rotate(-90 78.5 163.9)">1</text>
<text x="116.6" y="163.9" transform="rotate(-90 116.6 163.9)">1</text>
<text x="39.1" y="170.3" transform="rotate(-90 39.1 170.3)">3</text>
<text x="78.5" y="170.3" transform="rotate(-90 78.5 170.3)">5</text>
<text x="116.6" y="170.3" transform="rotate(-90 116.6 170.3)">7</text>
<text x="39.1" y="176.6" transform="rotate(-90 39.1 176.6)">3</text>
<text x="78.5" y="176.6" transform="rotate(-90 78.5 176.6)">5</text>
<text x="116.6" y="176.6" transform="rotate(-90 116.6 176.6)">7</text>
<text x="10.3" y="185.9">D</text>
<text x="39.1" y="183" transform="rotate(-90 39.1 183)">1</text>
<text x="78.5" y="183" transform="rotate(-90 78.5 183)">1</text>
<text x="116.6" y="183" transform="rotate(-90 116.6 183)">1</text>
<text x="285.3" y="185.9">D</text>
<text x="35" y="199.9">1</text>
<text x="85" y="199.9">2</text>
<text x="135" y="199.9">3</text>
<text x="185" y="199.9">4</text>
<text x="235" y="199.9">5</text>
<text x="285" y="199.9">6</text>
</g>
<g font-size="1.8" fill="#008484">
<text x="14.2" y="16.1">PWR_FLAG</text>
<text x="26.9" y="16.1">PWR_FLAG</text>
<text x="39.6" y="16.1">PWR_FLAG</text>
<text x="52.3" y="16.1">PWR_FLAG</text>
<text x="255.5" y="27.5">PWR_FLAG</text>
<text x="273.3" y="27.5">PWR_FLAG</text>
<text x="71.2" y="41.5">F201</text>
<text x="83.3" y="40.7">TR201</text>
<text x="103.1" y="39">PWR_FLAG</text>
<text x="207.3" y="41.5">NCV1117DT12RKG</text>
<text x="214.5" y="39">U3</text>
<text x="238.7" y="36.4">+12V</text>
<text x="261.6" y="41.5">FF80mA</text>
<text x="264.2" y="39">F1</text>
<text x="268" y="36.4">+12V_P</text>
<text x="69.9" y="44">T500mA</text>
<text x="77.7" y="43.3">230V</text>
<text x="83.6" y="43.3">/</text>
<text x="86.1" y="43.3">12V</text>
<text x="90.8" y="43.3">10VA</text>
<text x="132.3" y="45.3">PWR_FLAG</text>
<text x="211.1" y="45.3">VI</text>
<text x="218.1" y="45.3">VO</text>
<text x="123.6" y="51.8">+</text>
<text x="194.3" y="50.4">C4</text>
<text x="194.3" y="52.9">100n</text>
<text x="216.8" y="49.3" transform="rotate(-90 216.8 49.3)">GND</text>
<text x="232.4" y="52.9">100n</text>
<text x="232.4" y="50.4">C75</text>
<text x="262.9" y="52.9">D9</text>
<text x="141" y="58">C92</text>
<text x="150.5" y="56.7">C35</text>
<text x="262.9" y="55.5">1N4148WS</text>
<text x="13.3" y="61.8">Screw_Terminal_01x04</text>
<text x="21.7" y="64.4">J201</text>
<text x="22.3" y="64.4">J16</text>
<text x="71.2" y="65.6">F202</text>
<text x="113.1" y="64.4">BOURNS</text>
<text x="119.8" y="61.8">D5</text>
<text x="122" y="64.4">DF406S</text>
<text x="141" y="60.6">100n</text>
<text x="13.3" y="66.9">Screw_Terminal_01x06</text>
<text x="69.9" y="68.2">T500mA</text>
<text x="73.6" y="69.4">230V</text>
<text x="79.5" y="69.4">/</text>
<text x="82" y="69.4">9V</text>
<text x="83.4" y="66.9">TR202</text>
<text x="85.5" y="69.4">ou</text>
<text x="88.9" y="69.4">12V</text>
<text x="93.6" y="69.4">0.35VA</text>
<text x="69.9" y="88.5">T500mA</text>
<text x="71.2" y="86">F203</text>
<text x="73.6" y="89.8">230V</text>
<text x="79.5" y="89.8">/</text>
<text x="82" y="89.8">9V</text>
<text x="83.4" y="87.2">TR203</text>
<text x="85.5" y="89.8">ou</text>
<text x="88.9" y="89.8">12V</text>
<text x="93.6" y="89.8">0.35VA</text>
<text x="241.6" y="92.3">PWR_FLAG</text>
<text x="188.4" y="99.9">LM2574M-5</text>
<text x="192.9" y="97.4">U4</text>
<text x="235.5" y="97.4">+5V</text>
<text x="184.4" y="105">VIN</text>
<text x="201.7" y="105">FB</text>
<text x="204.8" y="107.5">Wurth</text>
<text x="211.3" y="107.5">744770233</text>
<text x="230.3" y="107.5">/</text>
<text x="238" y="107.8">C22</text>
<text x="36.7" y="108.8">+3V3</text>
<text x="76.1" y="108.8">+3V3</text>
<text x="114.2" y="108.8">+3V3</text>
<text x="151.1" y="111.4">C5</text>
<text x="151.1" y="113.9">100n</text>
<text x="184.4" y="110.1">~{ON}/OFF</text>
<text x="195.2" y="111.5" transform="rotate(-90 195.2 111.5)">SGND</text>
<text x="197.7" y="111.5" transform="rotate(-90 197.7 111.5)">PGND</text>
<text x="200.4" y="110.1">OUT</text>
<text x="204.4" y="109">12</text>
<text x="213.4" y="113.6">D8</text>
<text x="228.6" y="113.9">C88</text>
<text x="248.9" y="112.6">D10</text>
<text x="213.4" y="116.1">B220</text>
<text x="228.6" y="116.4">100n</text>
<text x="248.9" y="115.2">1N4148WS</text>
<text x="41.9" y="124.1">1k</text>
<text x="41.9" y="121.5">RN3A</text>
<text x="45.3" y="124.1">1%</text>
<text x="81.3" y="124.1">1k</text>
<text x="81.3" y="121.5">RN3C</text>
<text x="84.7" y="124.1">1%</text>
<text x="119.4" y="124.1">1k</text>
<text x="119.4" y="121.5">RN3E</text>
<text x="122.8" y="124.1">1%</text>
<text x="41.9" y="136.8">1k</text>
<text x="41.9" y="134.2">RN2A</text>
<text x="45.3" y="136.8">1%</text>
<text x="81.3" y="136.8">1k</text>
<text x="81.3" y="134.2">RN2C</text>
<text x="84.7" y="136.8">1%</text>
<text x="119.4" y="136.8">1k</text>
<text x="119.4" y="134.2">RN2E</text>
<text x="122.8" y="136.8">1%</text>
<text x="187.5" y="135.5">LM2675M-3.3</text>
<text x="192.9" y="132.9">U1</text>
<text x="241.2" y="132.9">+3V3</text>
<text x="266.8" y="132.9">+3V3_P</text>
<text x="184.7" y="140.6">VIN</text>
<text x="201.4" y="140.6">FB</text>
<text x="249.2" y="138">PWR_FLAG PWR_FLAG</text>
<text x="259.3" y="138">PWR_FLAG</text>
<text x="22.1" y="146.9">GND</text>
<text x="37.3" y="146.9">GND</text>
<text x="60.2" y="146.9">GND</text>
<text x="76.7" y="146.9">GND</text>
<text x="98.3" y="146.9">GND</text>
<text x="114.8" y="146.9">GND</text>
<text x="151.1" y="148.2">100n</text>
<text x="151.1" y="145.6">C76</text>
<text x="184.7" y="145.6">ON/~{OFF}</text>
<text x="201.2" y="145.6">CB</text>
<text x="205.1" y="148.8">Wurth</text>
<text x="212.7" y="148.8">74404042470</text>
<text x="233" y="148.8">/</text>
<text x="255.3" y="146.9">FF80mA</text>
<text x="257.8" y="144.4">F2</text>
<text x="36.7" y="153.3">+3V3</text>
<text x="76.1" y="153.3">+3V3</text>
<text x="114.2" y="153.3">+3V3</text>
<text x="195.2" y="151.9" transform="rotate(-90 195.2 151.9)">GND</text>
<text x="200" y="150.7">VSW</text>
<text x="219.7" y="154.2">D2</text>
<text x="247.7" y="154.5">C1</text>
<text x="256.6" y="154.5">D1</text>
<text x="219.7" y="156.8">B220</text>
<text x="247.7" y="157.1">100n</text>
<text x="256.6" y="157.1">1N4148WS</text>
<text x="41.9" y="166">RN3B</text>
<text x="81.3" y="166">RN3D</text>
<text x="119.4" y="166">RN3F</text>
<text x="41.9" y="168.5">1k</text>
<text x="45.3" y="168.5">1%</text>
<text x="81.3" y="168.5">1k</text>
<text x="84.7" y="168.5">1%</text>
<text x="119.4" y="168.5">1k</text>
<text x="122.8" y="168.5">1%</text>
<text x="41.9" y="178.7">RN2B</text>
<text x="81.3" y="178.7">RN2D</text>
<text x="119.4" y="178.7">RN2F</text>
<text x="41.9" y="181.2">1k</text>
<text x="45.3" y="181.2">1%</text>
<text x="81.3" y="181.2">1k</text>
<text x="84.7" y="181.2">1%</text>
<text x="119.4" y="181.2">1k</text>
<text x="122.8" y="181.2">1%</text>
<text x="22.1" y="191.4">GND</text>
<text x="37.3" y="191.4">GND</text>
<text x="60.2" y="191.4">GND</text>
<text x="76.7" y="191.4">GND</text>
<text x="98.3" y="191.4">GND</text>
<text x="114.8" y="191.4">GND</text>
</g>
<g font-size="1.8" fill="#0000c2">
<text x="161" y="16.6">Besoins</text>
<text x="169.5" y="16.6">(avec</text>
<text x="175.8" y="16.6">marge</text>
<text x="182.8" y="16.6">20%)</text>
<text x="161" y="18.7">3v3</text>
<text x="161" y="20.7">5v</text>
<text x="161" y="22.8">12v</text>
<text x="164.3" y="20.7">:</text>
<text x="165.5" y="18.7">:</text>
<text x="165.5" y="22.8">:</text>
<text x="166.1" y="20.7">UC (avec</text>
<text x="167.3" y="18.7">ATM90E32</text>
<text x="167.3" y="22.8">LED LCD (50ma)</text>
<text x="178" y="18.7">(13mA)</text>
<text x="184.8" y="22.8">+</text>
<text x="186" y="18.7">*</text>
<text x="187.1" y="20.7">3v</text>
<text x="187.5" y="22.8">Capteurs</text>
<text x="188.2" y="18.7">6</text>
<text x="190.6" y="18.7">+</text>
<text x="193.3" y="18.7">Capteurs</text>
<text x="197" y="22.8">(20mA)</text>
<text x="199.7" y="20.7">+</text>
<text x="202.5" y="20.7">LCD (100mA)</text>
<text x="202.8" y="18.7">(20mA)</text>
<text x="205.1" y="22.8">*</text>
<text x="209.6" y="22.8">--&gt;</text>
<text x="210.9" y="18.7">*</text>
<text x="213" y="18.7">3</text>
<text x="215.4" y="18.7">--&gt;</text>
<text x="215.5" y="22.8">400mA</text>
<text x="216.5" y="20.7">--&gt;</text>
<text x="221.3" y="18.7">120mA</text>
<text x="222.4" y="20.7">300mA</text>
<text x="14.9" y="40.8">Bornier</text>
<text x="14.9" y="42.8">TE Connectivity</text>
<text x="14.9" y="44.9">503SI03EDS</text>
<text x="30.9" y="42.8">/</text>
<text x="33.4" y="42.8">AMP</text>
</g>
</svg>
